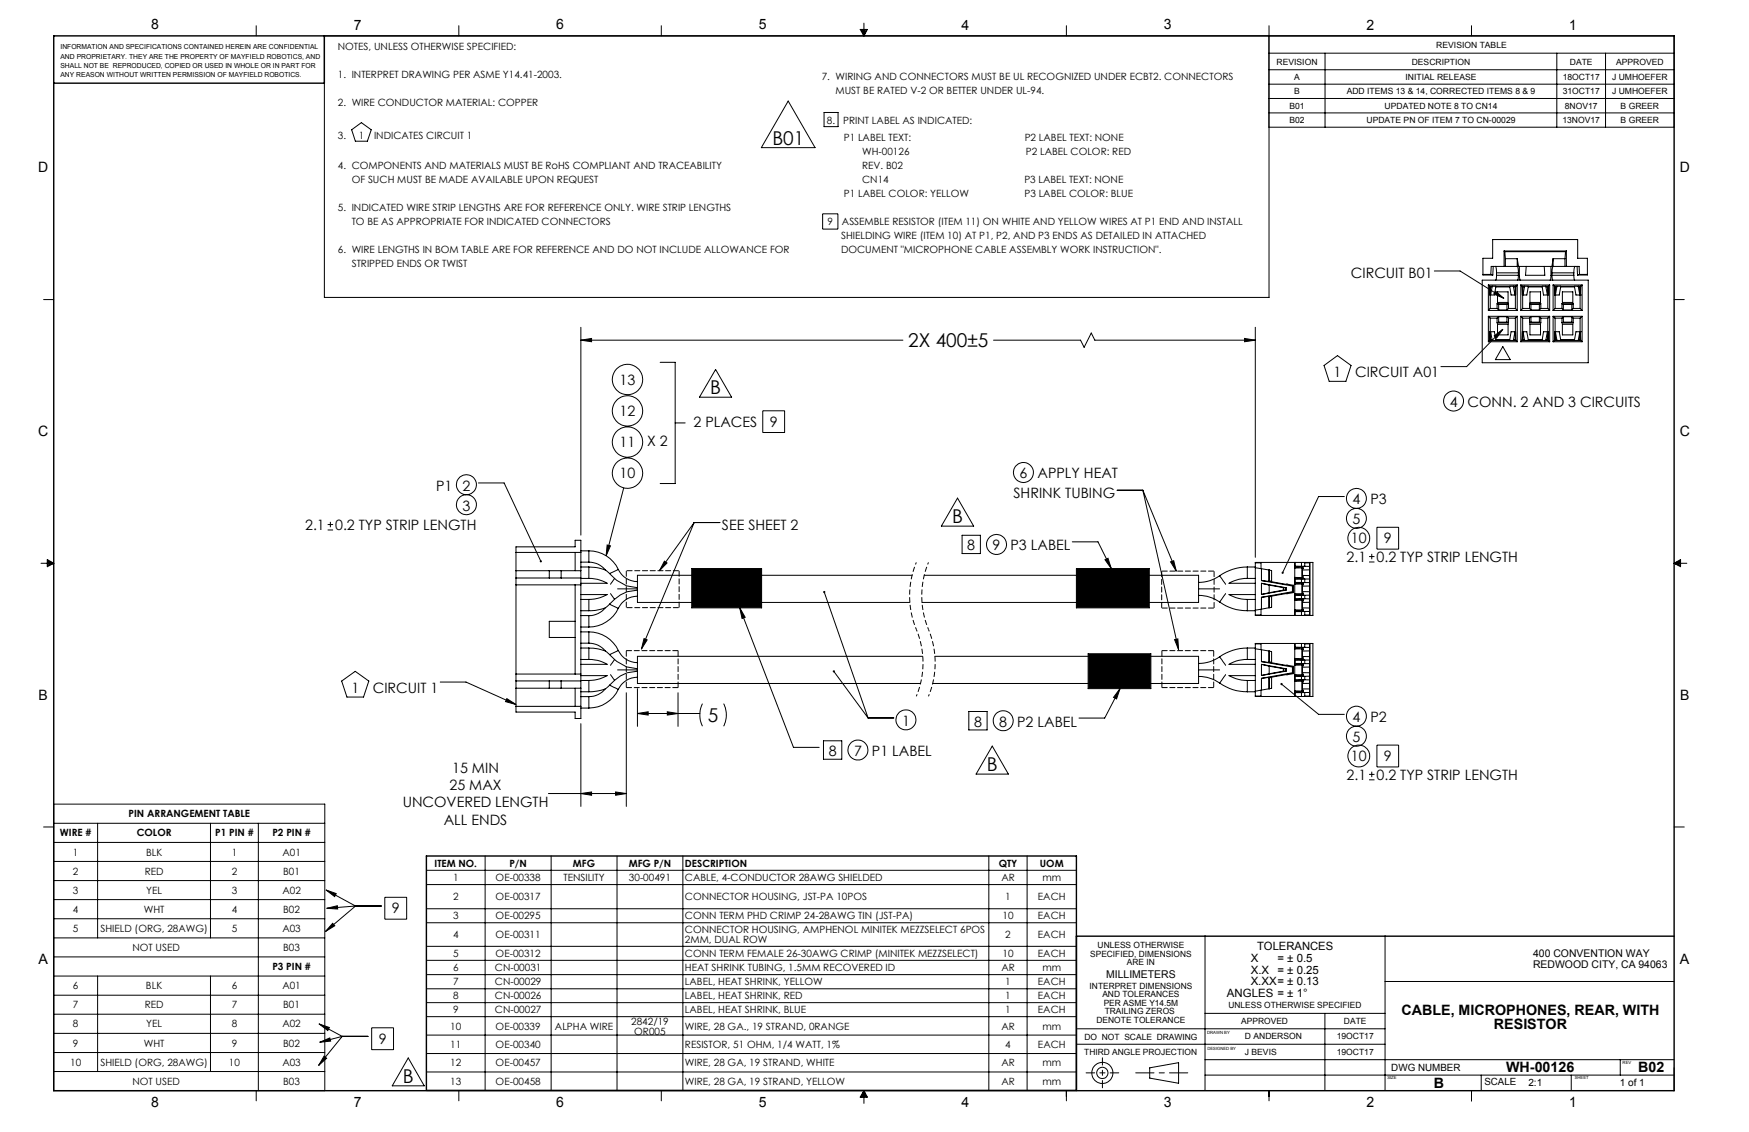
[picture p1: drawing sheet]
<svg xmlns="http://www.w3.org/2000/svg" width="432mm" height="279mm" viewBox="0 0 432 279" stroke-linecap="round" stroke-linejoin="round" font-family="sans-serif">
<g fill="none" stroke="#000" stroke-width=".25">
<path d="M63.3 6.4v2.5M113.3 6.4v2.5M163.3 6.4v2.5M212.4 7.3h1.7l-.8 1.6zM212.7 7.3l.6 1.6M213 7.3l.3 1.6M213.3 5.7v3.2M213.5 7.3l-.2 1.6M213.9 7.3l-.6 1.6M263.3 6.4v2.5M313.3 13.1h100M313.3 17.2h100"/>
<path d="M313.3 6.4v67h-233.2v-64.5h333.2v22.5h-100M327.1 13.1v18.3M363.3 6.4v2.5M384.4 13.1v18.3M396.4 13.1v18.3M86.8 32l2.4-1.7 2.5 1.7-1 2.9h-3zM194.6 24.9l6.6 11.5h-13.2zM203.4 27.8h3.5v3.5h-3.5zM313.3 20.8h100M313.3 24.3h100M313.3 27.9h100M203.1 52.8h3.8v3.8h-3.8z"/>
<path d="M10.8 73.9h2.5M354.1 66.9h6.4l10.8 6.7M365.9 69.1h26.2v20.4h-26.2zM366.1 67.7h2M367.5 70.3h7.1M367.5 76.6h7.1M367.5 70.3l.3 .4M367.5 78.1l.4 .4M367.5 78.1h7.1M367.5 70.3v6.3M367.5 78.1v6.2M367.8 70.7h1.5l-.4 2.1h-.9l.4-2.1"/>
<path d="M367.8 70.7v2.1M367.8 70.8h.6M367.8 72.8h.1M367.9 72.8v-2v5.3M367.9 76.1h1.7M367.9 76.1l-.4 .5M367.9 78.5h1.7M367.9 78.5v5.4v-2M368.1 67.7l.4 .2M368.5 67.9h-2.4v-4.2h2.4v-4.6h21v4.6h2.4v4.2h-2.4M368.7 65.8l-.2 2.1M369.2 65.8l.2 .6 .1 .9"/>
<path d="M369.2 71.9l2.1 1.7-2.5-1zM369.3 70.8h3.4M369.3 70.7h3.4M369.5 67.9l-.2 1.2M369.5 67.3h5.4M369.5 67.9h5.4M369.5 67.3v.6M369.6 76.1l.4 .4M369.6 75h2.8M369.6 79.7h2.8M369.6 75v1.1M369.6 78.5v1.2"/>
<path d="M369.6 75l.4 .1M369.7 72h2.6v2.6h-2.6zM370 76.5h2M370 78.2h2M370 78.2l-.4 .3M370 75.1h2M370 79.5h2M370 79.5l-.4 .2M370 75.1v1.4M370 78.2v1.3M371.3 61.9h15.4M371.3 61.9v3.9"/>
<path d="M371.3 61.9l.2 .2M371.5 62.1h15M371.5 62.1l.2 1.8M371.7 63.9v1.9M371.7 63.9h2.9M372 78.2l.4 .3M372 79.5l.4 .2M372 75.1v1.4M372 78.2v1.3M372.4 76.1h1.7M372.4 76.1l-.4 .4M372.4 78.5h1.7"/>
<path d="M372.4 75v1.1M372.4 78.5v1.2M372.4 75l-.4 .1M373.6 70.7l.4 2.1h-.9l-.4-2.1h1.5M373.7 70.8h.5M374.1 76.1l.5 .5M374.1 78.5l.1 5.5M374.2 70.7l-.1 5.4M374.6 65.8l.2 .6 .1 .9M374.6 65.8h-6.4l-.1 1.9M374.6 63.9l.3 1.9h8.3l.2-1.9M374.6 70.3l-.4 .4"/>
<path d="M374.6 78.1l-.5 .4M374.6 63.9v1.9M374.6 70.3v6.3M374.6 78.1v6.2M374.9 67.9l-.2 1.2M374.9 67.3v.6M375.1 65.8v2.2l.2 1.1M375.5 70.3l.3 .4M375.5 70.3h7.1M375.5 76.6h7.1M375.5 70.3v6.3M375.5 78.1v6.2"/>
<path d="M375.5 78.1l.4 .4M375.5 78.1h7.1M375.8 70.7h1.5l-.4 2.1h-.9l.4-2.1M375.8 70.7v2.1l.1-2v5.3M375.8 70.8h.6M375.9 76.1l-.4 .5M375.9 76.1h1.7M375.9 78.5v5.4l-.1-2v2.1M375.9 78.5h1.7M376.8 65.8l-.2 2.1h4.8l-.2-2.1M377.3 70.8h3.4M377.3 70.7h3.4"/>
<path d="M377.6 76.1l.4 .4M377.6 75l.4 .1M377.6 75h2.8M377.6 79.7h2.8M377.6 75v1.1M377.6 78.5v1.2M377.7 72h2.6v2.6h-2.6zM378 76.5h2M378 78.2h2M378 78.2l-.4 .3M378 75.1h2M378 79.5h2"/>
<path d="M378 75.1v1.4M378 78.2v1.3M378 79.5l-.4 .2M380 78.2l.4 .3M380 75.1v1.4M380 78.2v1.3M380 79.5l.4 .2M380.4 76.1h1.7M380.4 76.1l-.4 .4M380.4 78.5h1.7M380.4 75l-.4 .1M380.4 75v1.1"/>
<path d="M380.4 78.5v1.2M381.6 70.7l.4 2.1h-.9l-.4-2.1h1.5M381.7 70.8h.5M382.1 76.1l.5 .5M382.1 78.5v5.4l.1-2M382.2 72.8l-.1-2v5.3M382.2 72.8h.1M382.2 70.7v2.1M382.6 70.3l-.4 .4M382.6 78.1l-.5 .4M382.6 70.3v6.3M382.6 78.1v6.2"/>
<path d="M382.9 65.8v2.6l-.2 .7M383.2 67.9l.2 1.2M383.2 67.3v.6M383.2 67.3h5.3M383.2 67.9h5.3M383.4 65.8l-.2 1.5M383.4 65.8h6.5l.1 1.9M383.4 70.3h7.2M383.4 76.6h7.2M383.4 78.1h7.2M383.4 63.9v1.9M383.4 70.3v6.3"/>
<path d="M383.4 78.1v6.2M383.4 78.1l.5 .4M383.4 70.3l.4 .4M383.4 63.9h3M383.8 70.7h1.5l-.3 2.1h-1l.4-2.1M383.8 70.7l.1 2.1M383.8 70.8h.6M383.9 72.8h.1M383.9 72.8v-2v5.3M383.9 76.1h1.7M383.9 76.1l-.5 .5M383.9 78.5h1.7"/>
<path d="M383.9 78.5v5.4v-2M385.3 70.7h3.4M385.3 70.8h3.4M385.6 76.1l.4 .4M385.6 75v1.1M385.6 78.5v1.2M385.6 75l.4 .1M385.6 75h2.8M385.6 79.7h2.8M385.7 72h2.6v2.6h-2.6zM386 76.5h2.1M386 78.2h2.1"/>
<path d="M386 78.2l-.4 .3M386 75.1v1.4M386 78.2v1.3M386 75.1h2.1M386 79.5l-.4 .2M386 79.5h2.1M386.4 63.9v1.9M386.5 62.1l-.1 1.8M386.7 61.9v3.9M386.7 61.9l-.2 .2M388.1 78.2l.3 .3M388.1 79.5l.3 .2"/>
<path d="M388.1 75.1v1.4M388.1 78.2v1.3M388.4 76.1h1.7M388.4 76.1l-.3 .4M388.4 78.5h1.7M388.4 75l-.3 .1M388.4 75v1.1M388.4 78.5v1.2M388.5 67.9l.3 1.2M388.5 67.3v.6M388.8 65.8l-.3 1.5M389.4 65.8l.1 2.1"/>
<path d="M389.6 70.7l.4 2.1h-.9l-.4-2.1h1.5M389.7 70.8h.5M390 67.7h1.9M390 67.7l-.5 .2M390.1 76.1l.5 .5M390.1 78.5v5.4l.1-2M390.2 72.8h.1M390.2 72.8l-.1-2v5.3M390.2 70.7v2.1M390.6 78.1l-.5 .4M390.6 70.3v6.3M390.6 78.1v6.2"/>
<path d="M390.6 70.3l-.4 .4M413.3 73.9h2.5M143.4 84l2.6-.5v.8zM143.4 80.8v51.3M143.4 84h79.5M163 89.4h3.7v29.9h-3.7M176.7 91.2l3.9 6.8h-7.9zM245.3 84h21.5l.9 1.7 1.7-3.5 .9 1.8h39.6M307.3 83.5l2.6 .5-2.6 .3zM309.9 80.8v56.7M326.9 90.2l3.3-2.4 3.4 2.4-1.3 3.9h-4.1zM367.5 84.3h7.1"/>
<path d="M367.8 84h1.5l-.4-2.1h-.9l.4 2.1M367.8 84l-.3 .3M367.8 83.9h.6M367.8 81.9h.1M367.8 81.9v2.1M368.9 82.9l2.1-1.6-1.5 2.2zM369.3 83.9h3.4M369.3 84h3.4M369.7 80h2.6v2.7h-2.6zM371 81.3l-8.9 9.2h-6.4M371 85.5l1.9 3.3h-3.7zM373.6 84l.4-2.1h-.9l-.4 2.1h1.5"/>
<path d="M373.7 83.9h.5M374.2 84l.4 .3M375.5 84.3h7.1M375.8 84h1.5l-.4-2.1h-.9l.4 2.1M375.8 84l-.3 .3M375.8 83.9h.6M377.3 83.9h3.4M377.3 84h3.4M377.7 80h2.6v2.7h-2.6zM381.6 84l.4-2.1h-.9l-.4 2.1h1.5M381.7 83.9h.5M382.2 81.9h.1"/>
<path d="M382.2 81.9v2.1M382.2 84l.4 .3M383.4 84.3h7.2M383.8 84h1.5l-.3-2.1h-1l.4 2.1M383.8 84l-.4 .3M383.8 83.9h.6M383.9 81.9h.1M383.9 81.9l-.1 2.1M385.3 84h3.4M385.3 83.9h3.4M385.7 80h2.6v2.7h-2.6zM389.6 84l.4-2.1h-.9l-.4 2.1h1.5"/>
<path d="M389.7 83.9h.5M390.2 81.9h.1M390.2 81.9v2.1M390.2 84l.4 .3M118.1 119.2h6.4l9 19.3M166.7 104.4h2.5M188.3 101.4h5.4v5.4h-5.4zM10.1 139h3.2M11.7 138.1l1.6 .9-1.6 .9zM11.7 138.4l1.6 .6M11.7 138.7l1.6 .3M13.3 139l-1.6 .6"/>
<path d="M13.3 139l-1.6 .3M80.9 130.8h1.3M80.9 129.5h1.3M81.6 128.8v1.3M127.4 135h14.6v-1.6h1.4v43.9h-1.4v-1.5h-14.6zM127.4 136.3h16M142 136.3v4.6M143.4 139.9h2M143.4 136h2M143.4 138.7h2M145.4 139.9a10.7 10.7 0 0 1 4 .8M145.4 138.7a5.2 5.2 0 0 1 4 2"/>
<path d="M145.4 136a8 8 0 0 1 7.2 4.5M145.4 139.9v2.9M145.4 136v2.7M149.9 134.5l.8 .2-1.1 2.5zM154 120.4l-4.4 16.8M164 138.5l.7 .5-1.9 1.9zM171.4 129h6.3M171.4 129l-8.6 11.9M171.4 129l-13 31.2M236.4 122.9l4 7h-8zM237.5 132.1h4.5v4.5h-4.5zM264.7 133.7h6.4l3.3 6.6"/>
<path d="M272.8 138.1l.7-.3 .9 2.5zM275.8 121h6.4M282.2 121l8.2 20M282.2 121l8.8 39.3M289 138.7l.8-.3 .6 2.6zM307.9 139.9a11.9 11.9 0 0 0-6.8 2.2M307.9 139.9v2.9M307.9 139.9h2M309.9 138.8h14.2v13.1h-14.2zM309.9 138.9h1.4v1.5M319.7 138.8v13.1M319.7 138.8v1.3"/>
<path d="M319.7 139.7l1.6 .1M321.3 138.8v1M321.3 139.8h.8M321.7 139.8v.5l-.1 .2v1.7l.1 .6M321.7 139.8l-2 .3M321.7 139.8l-.3 .4M322.1 139.8v-.9h1.2v12.9h-1.2v-.9M322.1 139.8h1.2M323.3 138.8v.1M323.4 138.8v13.1M331.9 122.6h-6.4l-8.8 18.8M338 138.7h1.3"/>
<path d="M338 137.4h1.3M338.7 136.7v1.3M339.9 130.1h5.4v5.4h-5.4zM413.3 139h3.2M413.3 139l1.6-.9v1.8zM413.3 139l1.6 .6M413.3 139l1.6 .3M414.9 138.4l-1.6 .6M414.9 138.7l-1.6 .3M127.4 144.4h16M127.4 140.9h16M127.4 142.7h16"/>
<path d="M135.6 140.9v1.8M138.5 140.9v1.8M142 144.4v22M142 153.4h-6.4v3.9h6.4M143.4 146.8h6.5l-1.8 .7-2.7 .5M143.4 159.9h2M143.4 148h2M143.4 150.7h2M143.4 142.8h2M143.4 156h2M143.4 158.8h2M143.4 151.9h2"/>
<path d="M143.4 154.8h2M145.4 159.9l2.1 .2 1.9 .6M145.4 158.8a5.2 5.2 0 0 1 4 1.9M145.4 156a8 8 0 0 1 7.2 4.5M145.4 150.7h1.5l2.5-.7a5.2 5.2 0 0 1-4 1.9M145.4 142.8l2.1 .2 2.4 1h-6.5M145.4 159.9v2.9M145.4 156v2.8M145.4 148v2.7M145.4 151.9v2.9M149.4 140.7l1.1 .9M150.5 141.6l1.2 1.2"/>
<path d="M150.5 149.1l-1 .9M150.5 149.1l2.1 1M150.7 146.5l1 1.4M151.7 142.8l3 1.8 2.7 .5M151.7 147.9l-1.2 1.2M151.7 142.8l-1 1.4M152.5 145.3h4.9M152.6 140.5a5.3 5.3 0 0 0 4.8 3M152.6 150.1a8.1 8.1 0 0 1-7.2 4.7M152.6 140.5l-2.1 1.1M157.4 147.1a5.3 5.3 0 0 0-4.8 3M157.4 145.7l-2.6 .4-1.6 .7-1.5 1.1"/>
<path d="M159 157.6l.8 .3-1.4 2.3zM170.8 140.3h17.2v9.7h-17.2zM182.6 150l13.3 34.5h6.3M182.6 150l1.4 2.4-.8 .2zM203.5 146.1l10.8 31.1M225.2 142h-67.8v6.7h67.2M228.2 142h67.7v6.7h-68.3M265.7 140.3h18v9.7h-18zM290 157.9l.8-.2 .2 2.6zM295.9 147a9.3 9.3 0 0 1 5.2 1.6M295.9 145.3h5.2M301.1 142.1a9 9 0 0 1-5.2 1.7"/>
<path d="M301.1 148.6a11.3 11.3 0 0 0 6.8 2.1M301.1 142.1l1.5 2.1M302.6 146.5l-1.5 2.1M307.9 159.9a11.9 11.9 0 0 0-6.8 2.2M307.9 142.8l-2 .2-2.5 1h6.5M307.9 159.9v2.9M307.9 148v2.7M307.9 159.9h2M307.9 148h2M307.9 150.7h2M307.9 142.8h2M309.9 146.8h-6.5l1.8 .7 2.7 .5"/>
<path d="M309.9 158.8h14.2v13.1h-14.2zM309.9 158.9h1.4v1.5M309.9 140.1l1.5 .3M311.3 150.4v1.4h-1.4M311.4 147.4l1.9-.2v2.8M311.4 140.4v2.9M311.4 144v2.7M311.4 147.4v3M311.4 150.4l-1.5 .2M311.4 143.3l7.7 1.3M311.4 144l6.1 1.1M311.4 144l1.9 .4"/>
<path d="M311.4 143.3l1.9 .2M311.4 140.4l1.9 .3M313.3 140.7v2.8M313.3 143.5l4.5 .8M313.3 150l-1.9 .4M313.3 140.7h.1M313.3 150h.1M313.3 143.4h.1M313.3 147.3l.6-.1v2.7l-.5 .1zM313.3 140.7l.6 .1v2.7l-.6-.1M313.3 144.4v1.9M313.3 144.4l3.5 .6"/>
<path d="M313.3 146.3l-1.9 .4M316.8 145l.6 .1M316.8 145v.7M316.8 145.7l-3.5 .6M317.4 145.6l-.6 .1M317.4 145.1v.5M317.4 145.6l.1 .1M317.5 145.1v.6M317.5 145.7l-6.1 1M317.5 145.1h-.1M317.7 144.2v.1M317.7 146.5h.1"/>
<path d="M317.7 144.2l.1 .1M317.7 144.2l1.6 .3M317.8 144.3h.1M317.8 146.5h-.1M317.8 146.5l-4.5 .7M317.8 146.4v.1M319.1 144.6v1.5M319.1 146.1l-7.7 1.3M319.1 146.1l.2 .2M319.3 144.5v1.8M319.3 144.5l-.2 .1M319.3 146.3l-1.6 .2"/>
<path d="M319.7 158.8v13.1M319.7 142.7v1.3M319.7 146.7v1.4M319.7 150.7v1.2M319.7 158.8v1.3M319.7 159.7l1.6 .1M319.7 150.7l2 .1M319.7 148.1v.1h1.7M319.7 146.7l2 .2M319.7 140.1v.1h1.7M319.7 144v.2l1.7-.1M319.7 142.7l2 .1"/>
<path d="M319.7 151h1.6M319.7 147.7l1.6 .1M319.7 143.8h1.6M321.3 142.9v.9M321.3 146.9v.9M321.3 151v.9M321.3 158.8v1M321.3 159.8h.8M321.3 146.9l-1.6 .1M321.3 142.9l-1.6 .1M321.3 146.9h.8M321.3 147.8h.8"/>
<path d="M321.3 143.8h.8M321.4 140.2v2.4M321.4 144.1v2.4M321.4 148.2v2.4M321.4 150.6l-1.7-.1v.2M321.4 150.6l.3 .2M321.4 146.5h-1.7v.2M321.4 146.5l.3 .4M321.4 142.6l-1.7-.1v.2M321.4 142.6l.3 .2M321.6 150l1.7 .1M321.6 146l1.7 .1"/>
<path d="M321.6 142l1.7 .1M321.7 159.8l-2 .3M321.7 159.8l-.3 .4M321.7 143.9l-.1 .6v1.7l.1 .7M321.7 147.8l-.1 .7v1.7l.1 .6M321.7 159.8v.5l-.1 .2v1.7l.1 .6M321.7 147.8l-2 .3M321.7 147.8l-.3 .4M321.7 143.9l-2 .1M321.7 143.9l-.3 .2M322.1 159.8v-.9h1.2v12.9h-1.2v-.9M322.1 142.9v.9"/>
<path d="M322.1 146.9v.9M322.1 159.8h1.2M322.1 150.9h1.2M322.1 147.8h1.2M322.1 142.9h1.2M322.1 143.8h1.2M322.1 150.9l-.8 .1M322.1 142.9h-.8M323.3 151.8v.1M323.3 158.8v.1M323.3 146.9h-1.2M323.3 148.7h-1.7"/>
<path d="M323.3 144.6l-1.7 .1M323.3 140.7h-1.7M323.4 158.8v13.1M84.3 168.1l3.4-2.4 3.4 2.4-1.4 3.9h-4zM108.7 168.3h6.3l12.4 5.6M125.1 172.4l2.3 1.5-2.6-.7zM127.4 166.4h16M127.4 169.9h16M127.4 168.1h16M127.4 174.3h16M135.6 168.1v1.8M138.5 168.1v1.8"/>
<path d="M142 169.9v4.4M143.4 178.6v20.4M143.4 166.8h6.5l-1.8 .7-2.7 .5M143.4 162.8h2M143.4 168h2M143.4 170.7h2M143.4 171.9h2M143.4 174.8h2M145.4 170.7l2.1-.1 1.9-.6a5.2 5.2 0 0 1-4 1.9M145.4 162.8l2.7 .4 1.8 .8h-6.5M145.4 168v2.7M145.4 171.9v2.9"/>
<path d="M149.4 160.7l1.1 .9M150.5 161.6l1.2 1.2M150.5 169.1l-1 .9M150.5 169.1l2.1 1M150.7 166.5l1 1.4M151.7 162.8l3 1.8 2.7 .5M151.7 167.9l-1.2 1.2M151.7 162.8l-1 1.4M152.5 165.3h4.9M152.6 160.5a5.3 5.3 0 0 0 4.8 3M152.6 170.1a8.1 8.1 0 0 1-7.2 4.7M152.6 160.5l-2.1 1.1"/>
<path d="M154.6 171v28M157.4 176.1l2.6-.4v.8zM157.4 170v9.3M157.4 176.1h15.4M157.4 167.1a5.3 5.3 0 0 0-4.8 3M157.4 165.7l-2.6 .4-1.6 .7-1.5 1.1M164.7 175.7l2.7 .4-2.7 .4zM167.4 171v8.3M173.4 173.7a6.4 6.4 0 0 0 0 5.5M178.6 173.7a6.1 6.1 0 0 1 0 5.5M205.8 165.7l8.5 11.5M214.3 177.2h6.4"/>
<path d="M227.8 162h-70.4v6.7h69.9M230.8 162h65.1v6.7h-65.6M239.2 175.6h4.5v4.6h-4.5zM268.6 161.4h15.5v8.6h-15.5zM276.5 170l-3.8 7.2h-6.3M276.5 170l-.8 2.5-.8-.4zM295.9 167a9.3 9.3 0 0 1 5.2 1.6M295.9 165.3h5.2M301.1 162.1a9 9 0 0 1-5.2 1.7M301.1 168.6a11.3 11.3 0 0 0 6.8 2.1M301.1 162.1l1.5 2.1M302.6 166.5l-1.5 2.1"/>
<path d="M307.9 162.8l-2.7 .4-1.8 .8h6.5M307.9 168v2.7M307.9 162.8h2M307.9 168h2M307.9 170.7h2M309.9 166.8h-6.5l1.8 .7 2.7 .5M309.9 160.1l1.5 .3M311.3 170.4v1.4h-1.4M311.4 167.4l1.9-.2v2.8M311.4 160.4v2.9M311.4 164v2.7M311.4 167.4v2.9"/>
<path d="M311.4 170.3l-1.5 .3M311.4 163.3l7.7 1.3M311.4 164l6.1 1.1M311.4 164l1.9 .4M311.4 163.3l1.9 .2M311.4 160.4l1.9 .3M313.3 160.7v2.8M313.3 170h.1M313.3 163.5l4.5 .8M313.3 170l-1.9 .3M313.3 160.7h.1M313.3 163.4h.1"/>
<path d="M313.3 167.3l.6-.1v2.7l-.5 .1zM313.3 160.7l.6 .1v2.7l-.6-.1M313.3 164.4l3.5 .6M313.3 166.3l-1.9 .4M313.3 164.4v1.9M316.4 168.8l9.1 7.5h6.4M316.8 165l.6 .1M316.8 165.7l-3.5 .6M316.8 165v.7M317.4 165.6l-.6 .1M317.4 165.6l.1 .1M317.4 165.1v.5"/>
<path d="M317.5 165.1v.6M317.5 165.7l-6.1 1M317.5 165.1h-.1M317.7 164.2l.1 .1M317.7 164.2l1.6 .3M317.7 164.2v.1M317.7 166.5h.1M317.8 166.4h.1M317.8 164.3h.1M317.8 166.4l-.1 .1M317.8 166.4l-4.5 .9M319.1 164.6v1.5"/>
<path d="M319.1 166.1l-7.7 1.3M319.1 166.1l.2 .2M319.3 164.5l-.2 .1M319.3 166.3l-1.6 .2M319.3 164.5v1.8M319.7 162.7v1.3M319.7 166.7v1.3M319.7 170.7v1.2M319.7 170.7l2 .2M319.7 168v.2l1.7-.1M319.7 166.7l2 .2M319.7 160.1v.1h1.7"/>
<path d="M319.7 164v.2l1.7-.1M319.7 162.7l2 .1M319.7 171h1.6M319.7 167.7l1.6 .1M319.7 163.8h1.6M321.3 162.9v.9M321.3 166.9v.9M321.3 171v.9M321.3 166.9l-1.6 .1M321.3 162.9l-1.6 .1M321.3 166.9h.8M321.3 167.8h.8"/>
<path d="M321.3 163.8h.8M321.4 170.6l-1.7-.1v.2M321.4 170.6l.3 .3M321.4 160.2v2.4M321.4 164.1v2.4M321.4 168.1v2.5M321.4 166.5h-1.7v.2M321.4 166.5l.3 .4M321.4 162.6l-1.7-.1v.2M321.4 162.6l.3 .2M321.6 170h1.7M321.6 166l1.7 .1"/>
<path d="M321.6 162l1.7 .1M321.7 167.9l-2 .1M321.7 167.9l-.3 .2M321.7 163.9l-2 .1M321.7 163.9l-.3 .2M321.7 167.9l-.1 .6v1.7l.1 .7M321.7 163.9l-.1 .6v1.7l.1 .7M322.1 162.9v.9M322.1 166.9v.9M322.1 170.9h1.2M322.1 167.8h1.2M322.1 162.9h1.2"/>
<path d="M322.1 163.8h1.2M322.1 170.9l-.8 .1M322.1 162.9h-.8M323.3 171.8v.1M323.3 166.9h-1.2M323.3 168.7h-1.7M323.3 164.6l-1.7 .1M323.3 160.7h-1.7M13.3 198.5h66.9v70.7h-66.9zM135.4 195.9h19.2M143.4 195.9l2.6-.4v.8zM152 195.5l2.6 .4-2.6 .4z"/>
<path d="M203.3 182.8h4.5v4.6h-4.5zM245 184.1l4 7h-8zM338 192.5h1.3M338 191.1h1.3M338.7 190.5v1.3M339.9 183.9h5.4v5.4h-5.4zM10.8 204.1h2.5M13.3 203.2h66.9M13.3 207.9h66.9M13.3 212.6h66.9M13.3 217.3h66.9M24.1 203.2v28.3"/>
<path d="M52 203.2v28.3M63.8 203.2v66M80.5 219.7l7.3 3.9M80.5 219.7l2.5 .9-.4 .7zM105.3 214.8h160.4M105.3 218.3h160.4M119.8 211.3v57.8M136.1 211.3v57.8M152.3 211.3v57.8M168.6 211.3v57.8M244.1 211.3v57.8M253.6 211.3v57.8"/>
<path d="M413.3 204.1h2.5M13.3 222h66.9M13.3 226.8h66.9M13.3 231.5h66.9M13.3 236.2h66.9M80.7 224.2l2.6-.6 .1 .8zM82.1 227.9l.6 .6-2.3 1.4zM87.8 223.6h6.3M87.8 223.6l-7.1 .6M87.8 223.6l-7.4 6.3M95 221.5h5.4v5.4h-5.4zM105.3 224.3h160.4"/>
<path d="M105.3 227.8h160.4M105.3 233.6h160.4M105.3 237h160.4M297.5 231.1v38.1M341.9 231.1v38.1M13.3 240.9h66.9M13.3 245.6h66.9M13.3 250.3h66.9M13.3 255.1h66.9M13.3 259.8h66.9M24.1 240.9v23.6M52 240.9v23.6"/>
<path d="M78.8 252.7l5.7 3.1M78.8 252.7l2.5 .9-.4 .8zM79 257.2l2.4-1 .2 .8zM84.5 255.8h6.3M84.5 255.8l-5.5 1.4M84.5 255.8l-5.8 7.2M91.8 253.7h5.4v5.4h-5.4zM105.3 240.6h160.4M105.3 244.1h160.4M105.3 247.5h160.4M105.3 250.9h160.4M105.3 255.5h160.4"/>
<path d="M265.7 257.7h76.2M265.7 253.9h76.2M297.5 250.1h44.4M327.1 250.1v19.1M341.9 242.3h71.4M13.3 264.5h66.9M63.3 269.2v2.5M80 260.7l.6 .5-1.9 1.8zM100.8 261.1l3.9 6.9h-7.9zM105.3 260h160.4M105.3 264.6h160.4M113.3 269.2v2.5"/>
<path d="M163.3 269.2v2.5M213.3 269.2v3.1M213.3 269.2l.8 1.6h-1.7zM213.3 269.2l-.6 1.6M213.3 269.2l-.3 1.6M213.3 269.2l.6 1.6M213.3 269.2l.2 1.6M263.3 269.2v2.5M283.8 263.6l7.2-1.3v5.1l-7.2-1.3zM297.5 265.4h115.8M297.5 261.5h115.8M313.3 269.2v2.5"/>
<path d="M363.3 269.2v2.5M365.7 265.4v3.8M387.9 265.4v3.8M400 261.5v3.9M413.3 263.6v5.6"/>
<circle cx="154.9" cy="93.7" r="3.7"/>
<circle cx="358.9" cy="99" r="2.46"/>
<circle cx="115.2" cy="119.6" r="2.47"/>
<circle cx="154.9" cy="109.1" r="3.7"/>
<circle cx="154.9" cy="101.4" r="3.7"/>
<circle cx="154.9" cy="116.8" r="3.7"/>
<circle cx="252.7" cy="116.6" r="2.46"/>
<circle cx="115.2" cy="124.6" r="2.47"/>
<circle cx="246" cy="134.4" r="2.46"/>
<circle cx="334.9" cy="123" r="2.46"/>
<circle cx="334.9" cy="128" r="2.46"/>
<circle cx="335.5" cy="132.9" r="2.7"/>
<circle cx="223.6" cy="177.7" r="2.47"/>
<circle cx="247.7" cy="177.9" r="2.47"/>
<circle cx="334.9" cy="176.8" r="2.46"/>
<circle cx="211.8" cy="185.1" r="2.47"/>
<circle cx="334.9" cy="181.7" r="2.46"/>
<circle cx="335.5" cy="186.6" r="2.7"/>
<circle cx="272.2" cy="264.8" r="2.6"/>
<circle cx="272.2" cy="264.8" r="1.38"/>
</g>
<path d="M226.2 138.8a21.5 21.5 0 0 0 0 16.5M229.2 138.8a21.5 21.5 0 0 0 0 16.5M226.2 155.3a21.5 21.5 0 0 1 0 16.6M229.2 155.3a21.5 21.5 0 0 1 0 16.6" fill="none" stroke="#000" stroke-width=".25" stroke-dasharray="1.3 .6" stroke-dashoffset=".7" stroke-linecap="butt"/>
<path d="M13.3 8.9h400v260.3h-400zM80.1 8.9v11.6h-66.8M265.7 231.1h147.6M265.7 269.1h-160.4v-57.8h160.4v57.9" fill="none" stroke="#000" stroke-width=".35"/>
<path d="M293.2 264.8h-12.8" fill="none" stroke="#000" stroke-width=".25" stroke-dasharray="15.2 1.3 1.3 1.3" stroke-dashoffset="10.7"/>
<path d="M276.2 264.8h-8.1" fill="none" stroke="#000" stroke-width=".25" stroke-dasharray="15.2 1.3 1.3 1.3" stroke-dashoffset="13.1"/>
<path d="M272.2 268.5v-7.4" fill="none" stroke="#000" stroke-width=".25" stroke-dasharray="15.2 1.3 1.3 1.3" stroke-dashoffset="13.4"/>
<path d="M154.6 140.9h13.1M154.6 150h13.1" fill="none" stroke="#000" stroke-width=".25" stroke-dasharray="1.3 .6" stroke-dashoffset="-.2"/>
<path d="M154.6 140.9v9.1M167.7 140.9v9.1M286.8 141v9.1M299.7 141h-12.9M299.7 141v9.1M299.7 150.1h-12.9M154.6 169.7v-9.1M167.4 169.7v-9.1M286.9 160.6v9.1M299.6 160.6v9.1" fill="none" stroke="#000" stroke-width=".25" stroke-dasharray="1.3 .6" stroke-dashoffset="-.1"/>
<path d="M154.6 169.7h12.8M154.6 160.6h12.8M299.6 160.6h-12.7M299.6 169.7h-12.7" fill="none" stroke="#000" stroke-width=".25" stroke-dasharray="1.3 .6"/>
<g fill="#000">
<path d="M149.9 134.5l.8 .2-1.1 2.5z"/>
<path d="M143.4 84l2.6-.5v.8zM307.3 83.5l2.6 .5-2.6 .3zM157.4 176.1l2.6-.4v.8zM164.7 175.7l2.7 .4-2.7 .4z"/>
<path d="M133.3 138.4v.3l.3 .1-.1-.3 .2 .2v-.4zM316.5 141.2v.4l.2-.2-.2 .2a.27 .27 0 0 0 .4-.1 .27 .27 0 0 0-.1-.3 .27 .27 0 0 0-.3 0zM316.2 168.7a.29 .29 0 0 0 0 .5 .29 .29 0 0 0 .4-.3 .29 .29 0 0 0-.4-.3l.2 .2zM205.6 165.5a.28 .28 0 0 0 .1 .5 .28 .28 0 0 0 .4-.2 .28 .28 0 0 0-.3-.3v.2zM203.3 145.9a.28 .28 0 0 0 0 .5 .28 .28 0 0 0 .4-.2 .28 .28 0 0 0-.3-.3l.1 .2-.1-.2zM164 138.5l.7 .5-1.9 1.9zM159 157.6l.8 .3-1.4 2.3zM289 138.7l.8-.3 .6 2.6zM290 157.9l.8-.2 .2 2.6zM125.1 172.4l2.3 1.5-2.6-.7zM182.6 150l1.4 2.4-.8 .2zM272.8 138.1l.7-.3 .9 2.5zM276.5 170l-.8 2.5-.8-.4zM369.2 71.9l2.1 1.7-2.5-1zM368.9 82.9l2.1-1.6-1.5 2.2zM80.5 219.7l2.5 .9-.4 .7zM80.7 224.2l2.6-.6 .1 .8zM82.1 227.9l.6 .6-2.3 1.4zM78.8 252.7l2.5 .9-.4 .8zM79 257.2l2.4-1 .2 .8zM80 260.7l.6 .5-1.9 1.8z"/>
<path d="M152 195.5l2.6 .4-2.6 .4zM143.4 195.9l2.6-.4v.8z"/>
</g>
<path d="M170.8 140.3v9.7h17.2v-9.7zM265.7 140.3v9.7h18v-9.7zM268.6 161.4v8.6h15.5v-8.6z" fill-rule="evenodd" fill="#000"/>
<g font-size="4.7">
<text x="190.7" y="35.7">B01</text>
<text x="224.2" y="85.7">2X 400±5</text>
<text x="175.3" y="97.4">B</text>
<text x="235.1" y="129.2">B</text>
<text x="174.8" y="178.2">5</text>
<text x="243.7" y="190.4">B</text>
<text x="99.5" y="267.4">B</text>
</g>
<g font-size="3.5">
<text x="37.3" y="7.3">8</text>
<text x="87.3" y="7.3">7</text>
<text x="137.3" y="7.3">6</text>
<text x="187.3" y="7.3">5</text>
<text x="237.3" y="7.3">4</text>
<text x="287.4" y="7.3">3</text>
<text x="337.4" y="7.3">2</text>
<text x="387.4" y="7.3">1</text>
<text x="9.4" y="42.5">D</text>
<text x="414.7" y="42.5">D</text>
<text x="333.5" y="68.7">CIRCUIT B01</text>
<text x="153" y="94.9">13</text>
<text x="329.3" y="93.1">1</text>
<text x="334.5" y="93.1">CIRCUIT A01</text>
<text x="357.9" y="100.5">4 CONN. 2 AND 3 CIRCUITS</text>
<text x="9.4" y="107.6">C</text>
<text x="153" y="102.7">12</text>
<text x="171.2" y="105.4">2 PLACES</text>
<text x="190" y="105.3">9</text>
<text x="414.7" y="107.7">C</text>
<text x="153" y="110.4">11</text>
<text x="159.8" y="110.1">X 2</text>
<text x="153" y="118.1">10</text>
<text x="251.7" y="118.1">6 APPLY HEAT</text>
<text x="107.7" y="121.1">P1 2</text>
<text x="250.2" y="122.8">SHRINK TUBING</text>
<text x="333.9" y="124.5">4 P3</text>
<text x="75.3" y="130.8">2.1</text>
<text x="82.7" y="130.8">0.2 TYP STRIP LENGTH</text>
<text x="114.2" y="126.1">3</text>
<text x="178.2" y="130.8">SEE SHEET 2</text>
<text x="333.9" y="129.4">5</text>
<text x="238.8" y="135.9">8</text>
<text x="245.1" y="135.9">9 P3 LABEL</text>
<text x="333.5" y="134.1">10</text>
<text x="341.7" y="134.1">9</text>
<text x="332.4" y="138.7">2.1</text>
<text x="339.8" y="138.7">0.2 TYP STRIP LENGTH</text>
<text x="9.5" y="172.7">B</text>
<text x="86.7" y="171">1</text>
<text x="92" y="171">CIRCUIT 1</text>
<text x="414.8" y="172.8">B</text>
<text x="222.7" y="179.2">1</text>
<text x="240.5" y="179.4">8</text>
<text x="246.7" y="179.4">8 P2 LABEL</text>
<text x="333.9" y="178.3">4 P2</text>
<text x="333.9" y="183.2">5</text>
<text x="111.6" y="190.9">15 MIN</text>
<text x="204.6" y="186.6">8</text>
<text x="210.8" y="186.6">7 P1 LABEL</text>
<text x="333.5" y="187.8">10</text>
<text x="341.7" y="187.8">9</text>
<text x="111" y="195.1">25 MAX</text>
<text x="332.4" y="192.4">2.1</text>
<text x="339.8" y="192.4">0.2 TYP STRIP LENGTH</text>
<text x="99.4" y="199.3">UNCOVERED LENGTH</text>
<text x="109.5" y="203.5">ALL ENDS</text>
<text x="96.8" y="225.4">9</text>
<text x="9.5" y="237.9">A</text>
<text x="414.8" y="237.9">A</text>
<text x="346" y="250.5">CABLE, MICROPHONES, REAR, WITH</text>
<text x="93.5" y="257.6">9</text>
<text x="368.8" y="254">RESISTOR</text>
<text x="354" y="268.5">B</text>
<text x="371.8" y="264.6">WH-00126</text>
<text x="404.5" y="264.7">B02</text>
<text x="37.3" y="273.2">8</text>
<text x="87.3" y="273.1">7</text>
<text x="137.3" y="273.2">6</text>
<text x="187.3" y="273.1">5</text>
<text x="237.3" y="273.2">4</text>
<text x="287.4" y="273.2">3</text>
<text x="337.4" y="273.2">2</text>
<text x="387.4" y="273.2">1</text>
</g>
<g font-size="2.8">
<text x="308.8" y="237.5">X</text>
<text x="310.4" y="234.6">TOLERANCES</text>
<text x="315.4" y="237.5">= ± 0.5</text>
<text x="308.8" y="243.2">X.XX= ± 0.13</text>
<text x="308.8" y="240.3">X.X</text>
<text x="315.4" y="240.3">= ± 0.25</text>
<text x="302.9" y="246.1">ANGLES = ± 1°</text>
</g>
<g font-size="2.6">
<text x="378.5" y="238.9">REDWOOD CITY, CA 94063</text>
<text x="378.5" y="236.1">400 CONVENTION WAY</text>
<text x="273.1" y="241.4">MILLIMETERS</text>
</g>
<g font-size="2.5">
<text x="83.4" y="12.4">NOTES, UNLESS OTHERWISE SPECIFIED:</text>
<text x="83.4" y="19.3">1. INTERPRET DRAWING PER ASME Y14.41-2003.</text>
<text x="202.9" y="19.7">7. WIRING AND CONNECTORS MUST BE UL RECOGNIZED UNDER ECBT2. CONNECTORS</text>
<text x="206.3" y="23.2">MUST BE RATED V-2 OR BETTER UNDER UL-94.</text>
<text x="83.4" y="26.2">2. WIRE CONDUCTOR MATERIAL: COPPER</text>
<text x="83.4" y="34.3">3.</text>
<text x="88.6" y="34.3">1</text>
<text x="92.3" y="34.3">INDICATES CIRCUIT 1</text>
<text x="204.2" y="30.7">8.</text>
<text x="208.2" y="30.7">PRINT LABEL AS INDICATED:</text>
<text x="208.3" y="34.8">P1 LABEL TEXT:</text>
<text x="253" y="34.8">P2 LABEL TEXT: NONE</text>
<text x="83.4" y="41.6">4. COMPONENTS AND MATERIALS MUST BE RoHS COMPLIANT AND TRACEABILITY</text>
<text x="212.9" y="38.2">WH-00126</text>
<text x="212.9" y="41.7">REV. B02</text>
<text x="253.3" y="38.2">P2 LABEL COLOR: RED</text>
<text x="86.8" y="45.1">OF SUCH MUST BE MADE AVAILABLE UPON REQUEST</text>
<text x="212.9" y="45.2">CN14</text>
<text x="252.9" y="45.2">P3 LABEL TEXT: NONE</text>
<text x="83.4" y="52">5. INDICATED WIRE STRIP LENGTHS ARE FOR REFERENCE ONLY. WIRE STRIP LENGTHS</text>
<text x="208.3" y="48.6">P1 LABEL COLOR: YELLOW</text>
<text x="252.9" y="48.6">P3 LABEL COLOR: BLUE</text>
<text x="86.8" y="55.5">TO BE AS APPROPRIATE FOR INDICATED CONNECTORS</text>
<text x="204.3" y="55.5">9</text>
<text x="207.6" y="59">SHIELDING WIRE (ITEM 10) AT P1, P2, AND P3 ENDS AS DETAILED IN ATTACHED</text>
<text x="207.9" y="55.6">ASSEMBLE RESISTOR (ITEM 11) ON WHITE AND YELLOW WIRES AT P1 END AND INSTALL</text>
<text x="83.4" y="62.4">6. WIRE LENGTHS IN BOM TABLE ARE FOR REFERENCE AND DO NOT INCLUDE ALLOWANCE FOR</text>
<text x="86.8" y="65.9">STRIPPED ENDS OR TWIST</text>
<text x="207.6" y="62.5">DOCUMENT &quot;MICROPHONE CABLE ASSEMBLY WORK INSTRUCTION&quot;.</text>
<text x="31.7" y="201.7">PIN ARRANGEMENT TABLE</text>
<text x="14.8" y="206.5">WIRE #</text>
<text x="33.8" y="206.5">COLOR</text>
<text x="53.1" y="206.5">P1 PIN #</text>
<text x="67.2" y="206.5">P2 PIN #</text>
<text x="18" y="211.2">1</text>
<text x="18" y="215.9">2</text>
<text x="35.7" y="215.9">RED</text>
<text x="36" y="211.2">BLK</text>
<text x="57.2" y="215.9">2</text>
<text x="57.2" y="211.2">1</text>
<text x="69.7" y="211.2">A01</text>
<text x="69.9" y="215.9">B01</text>
<text x="107.3" y="213.9">ITEM NO.</text>
<text x="125.8" y="213.9">P/N</text>
<text x="141.5" y="213.9">MFG</text>
<text x="155.2" y="213.9">MFG P/N</text>
<text x="169.1" y="213.9">DESCRIPTION</text>
<text x="246.6" y="213.9">QTY</text>
<text x="256.7" y="213.9">UOM</text>
<text x="18" y="220.6">3</text>
<text x="36.1" y="220.6">YEL</text>
<text x="57.2" y="220.6">3</text>
<text x="69.7" y="220.6">A02</text>
<text x="111.9" y="217.5">1</text>
<text x="122.4" y="217.5">OE-00338</text>
<text x="139.1" y="217.5">TENSILITY</text>
<text x="155.3" y="217.5">30-00491</text>
<text x="169.1" y="217.5">CABLE, 4-CONDUCTOR 28AWG SHIELDED</text>
<text x="247.2" y="217.5">AR</text>
<text x="257.4" y="217.5">mm</text>
<text x="18" y="225.3">4</text>
<text x="35.5" y="225.3">WHT</text>
<text x="57.2" y="225.3">4</text>
<text x="69.9" y="225.3">B02</text>
<text x="111.9" y="226.9">3</text>
<text x="111.9" y="222.2">2</text>
<text x="122.4" y="226.9">OE-00295</text>
<text x="122.4" y="222.2">OE-00317</text>
<text x="169.1" y="226.9">CONN TERM PHD CRIMP 24-28AWG TIN (JST-PA)</text>
<text x="169.1" y="222.2">CONNECTOR HOUSING, JST-PA 10POS</text>
<text x="247.5" y="226.9">10</text>
<text x="248.2" y="222.2">1</text>
<text x="256.3" y="226.9">EACH</text>
<text x="256.3" y="222.2">EACH</text>
<text x="18" y="230">5</text>
<text x="24.8" y="230">SHIELD (ORG, 28AWG)</text>
<text x="57.2" y="230">5</text>
<text x="69.7" y="230">A03</text>
<text x="111.9" y="231.6">4</text>
<text x="122.4" y="231.6">OE-00311</text>
<text x="169.1" y="230.3">CONNECTOR HOUSING, AMPHENOL MINITEK MEZZSELECT 6POS</text>
<text x="169.1" y="232.8">2MM, DUAL ROW</text>
<text x="248.2" y="231.6">2</text>
<text x="256.3" y="231.6">EACH</text>
<text x="32.7" y="234.7">NOT USED</text>
<text x="67.2" y="239.5">P3 PIN #</text>
<text x="69.9" y="234.7">B03</text>
<text x="111.9" y="239.7">6</text>
<text x="111.9" y="236.2">5</text>
<text x="122.2" y="239.7">CN-00031</text>
<text x="122.4" y="236.2">OE-00312</text>
<text x="169.1" y="239.7">HEAT SHRINK TUBING, 1.5MM RECOVERED ID</text>
<text x="169.1" y="236.2">CONN TERM FEMALE 26-30AWG CRIMP (MINITEK MEZZSELECT)</text>
<text x="247.2" y="239.7">AR</text>
<text x="247.5" y="236.2">10</text>
<text x="256.3" y="236.2">EACH</text>
<text x="257.4" y="239.7">mm</text>
<text x="18" y="244.2">6</text>
<text x="36" y="244.2">BLK</text>
<text x="57.2" y="244.2">6</text>
<text x="69.7" y="244.2">A01</text>
<text x="111.9" y="243.2">7</text>
<text x="122.2" y="243.2">CN-00029</text>
<text x="169.1" y="243.2">LABEL, HEAT SHRINK, YELLOW</text>
<text x="248.2" y="243.2">1</text>
<text x="256.3" y="243.2">EACH</text>
<text x="18" y="248.9">7</text>
<text x="35.7" y="248.9">RED</text>
<text x="57.2" y="248.9">7</text>
<text x="69.9" y="248.9">B01</text>
<text x="111.9" y="246.7">8</text>
<text x="111.9" y="250.1">9</text>
<text x="122.2" y="246.7">CN-00026</text>
<text x="122.2" y="250.1">CN-00027</text>
<text x="169.1" y="246.7">LABEL, HEAT SHRINK, RED</text>
<text x="169.1" y="250.1">LABEL, HEAT SHRINK, BLUE</text>
<text x="248.2" y="246.7">1</text>
<text x="248.2" y="250.1">1</text>
<text x="256.3" y="246.7">EACH</text>
<text x="256.3" y="250.1">EACH</text>
<text x="18" y="253.6">8</text>
<text x="36.1" y="253.6">YEL</text>
<text x="57.2" y="253.6">8</text>
<text x="69.7" y="253.6">A02</text>
<text x="111.2" y="254.1">10</text>
<text x="122.4" y="254.1">OE-00339</text>
<text x="137" y="254.1">ALPHA WIRE</text>
<text x="155.8" y="252.9">2842/19</text>
<text x="156.6" y="255.3">OR005</text>
<text x="169.1" y="254.1">WIRE, 28 GA., 19 STRAND, 0RANGE</text>
<text x="247.2" y="254.1">AR</text>
<text x="257.4" y="254.1">mm</text>
<text x="17.3" y="263">10</text>
<text x="18" y="258.3">9</text>
<text x="24.8" y="263">SHIELD (ORG, 28AWG)</text>
<text x="35.5" y="258.3">WHT</text>
<text x="56.5" y="263">10</text>
<text x="57.2" y="258.3">9</text>
<text x="69.7" y="263">A03</text>
<text x="69.9" y="258.3">B02</text>
<text x="111.2" y="263.2">12</text>
<text x="111.2" y="258.7">11</text>
<text x="122.4" y="263.2">OE-00457</text>
<text x="122.4" y="258.7">OE-00340</text>
<text x="169.1" y="263.2">WIRE, 28 GA, 19 STRAND, WHITE</text>
<text x="169.1" y="258.7">RESISTOR, 51 OHM, 1/4 WATT, 1%</text>
<text x="247.2" y="263.2">AR</text>
<text x="248.2" y="258.7">4</text>
<text x="256.3" y="258.7">EACH</text>
<text x="257.4" y="263.2">mm</text>
<text x="32.7" y="267.7">NOT USED</text>
<text x="69.9" y="267.7">B03</text>
<text x="111.2" y="267.8">13</text>
<text x="122.4" y="267.8">OE-00458</text>
<text x="169.1" y="267.8">WIRE, 28 GA, 19 STRAND, YELLOW</text>
<text x="247.2" y="267.8">AR</text>
<text x="257.4" y="267.8">mm</text>
<text x="343.5" y="264.3">DWG NUMBER</text>
<text x="377.3" y="268.1">2:1</text>
<text x="399.9" y="268.1">1 of 1</text>
</g>
<text font-size="2.4" x="366.5" y="267.8">SCALE</text>
<g font-size="2.1">
<text x="354.6" y="11.8">REVISION TABLE</text>
<text x="315.2" y="15.9">REVISION</text>
<text x="348.5" y="15.9">DESCRIPTION</text>
<text x="387.6" y="15.9">DATE</text>
<text x="399" y="15.9">APPROVED</text>
<text x="319.5" y="19.8">A</text>
<text x="319.5" y="23.3">B</text>
<text x="332.5" y="23.3">ADD ITEMS 13 &amp; 14, CORRECTED ITEMS 8 &amp; 9</text>
<text x="347" y="19.8">INITIAL RELEASE</text>
<text x="385.8" y="19.8">18OCT17</text>
<text x="385.8" y="23.3">31OCT17</text>
<text x="398" y="19.8">J UMHOEFER</text>
<text x="398" y="23.3">J UMHOEFER</text>
<text x="318.3" y="26.9">B01</text>
<text x="341.8" y="26.9">UPDATED NOTE 8 TO CN14</text>
<text x="386.3" y="26.9">8NOV17</text>
<text x="400.1" y="26.9">B GREER</text>
<text x="318.3" y="30.4">B02</text>
<text x="337.4" y="30.4">UPDATE PN OF ITEM 7 TO CN-00029</text>
<text x="385.7" y="30.4">13NOV17</text>
<text x="400.1" y="30.4">B GREER</text>
<text x="269.2" y="236.1">SPECIFIED, DIMENSIONS</text>
<text x="271" y="234">UNLESS OTHERWISE</text>
<text x="278.2" y="238.3">ARE IN</text>
<text x="269" y="244">INTERPRET DIMENSIONS</text>
<text x="272.2" y="246.1">AND TOLERANCES</text>
<text x="272.5" y="248.2">PER ASME Y14.5M</text>
<text x="272.8" y="250.4">TRAILING ZEROS</text>
<text x="303.3" y="248.8">UNLESS OTHERWISE SPECIFIED</text>
<text x="267.7" y="256.6">DO NOT SCALE DRAWING</text>
<text x="270.7" y="252.5">DENOTE TOLERANCE</text>
<text x="306.4" y="252.7">APPROVED</text>
<text x="307.3" y="256.4">D ANDERSON</text>
<text x="330" y="256.4">19OCT17</text>
<text x="331.8" y="252.7">DATE</text>
<text x="267.7" y="260.3">THIRD ANGLE PROJECTION</text>
<text x="307.3" y="260.3">J BEVIS</text>
<text x="330" y="260.3">19OCT17</text>
</g>
<g font-size="1.7">
<text x="14.9" y="12.2">INFORMATION AND SPECIFICATIONS CONTAINED HEREIN ARE CONFIDENTIAL</text>
<text x="14.9" y="14.5">AND PROPRIETARY. THEY ARE THE PROPERTY OF MAYFIELD ROBOTICS, AND</text>
<text x="14.9" y="16.7">SHALL NOT BE REPRODUCED, COPIED OR USED IN WHOLE OR IN PART FOR</text>
<text x="14.9" y="19">ANY REASON WITHOUT WRITTEN PERMISSION OF MAYFIELD ROBOTICS.</text>
</g>
<g font-size="1.1">
<text x="298" y="255.2">DRAWN BY</text>
<text x="298.1" y="259.2">DESIGNED BY</text>
<text x="400.6" y="262.6">REV</text>
<text x="342.5" y="266.3">SIZE</text>
<text x="388.8" y="266.4">SHEET</text>
</g>
</svg>
